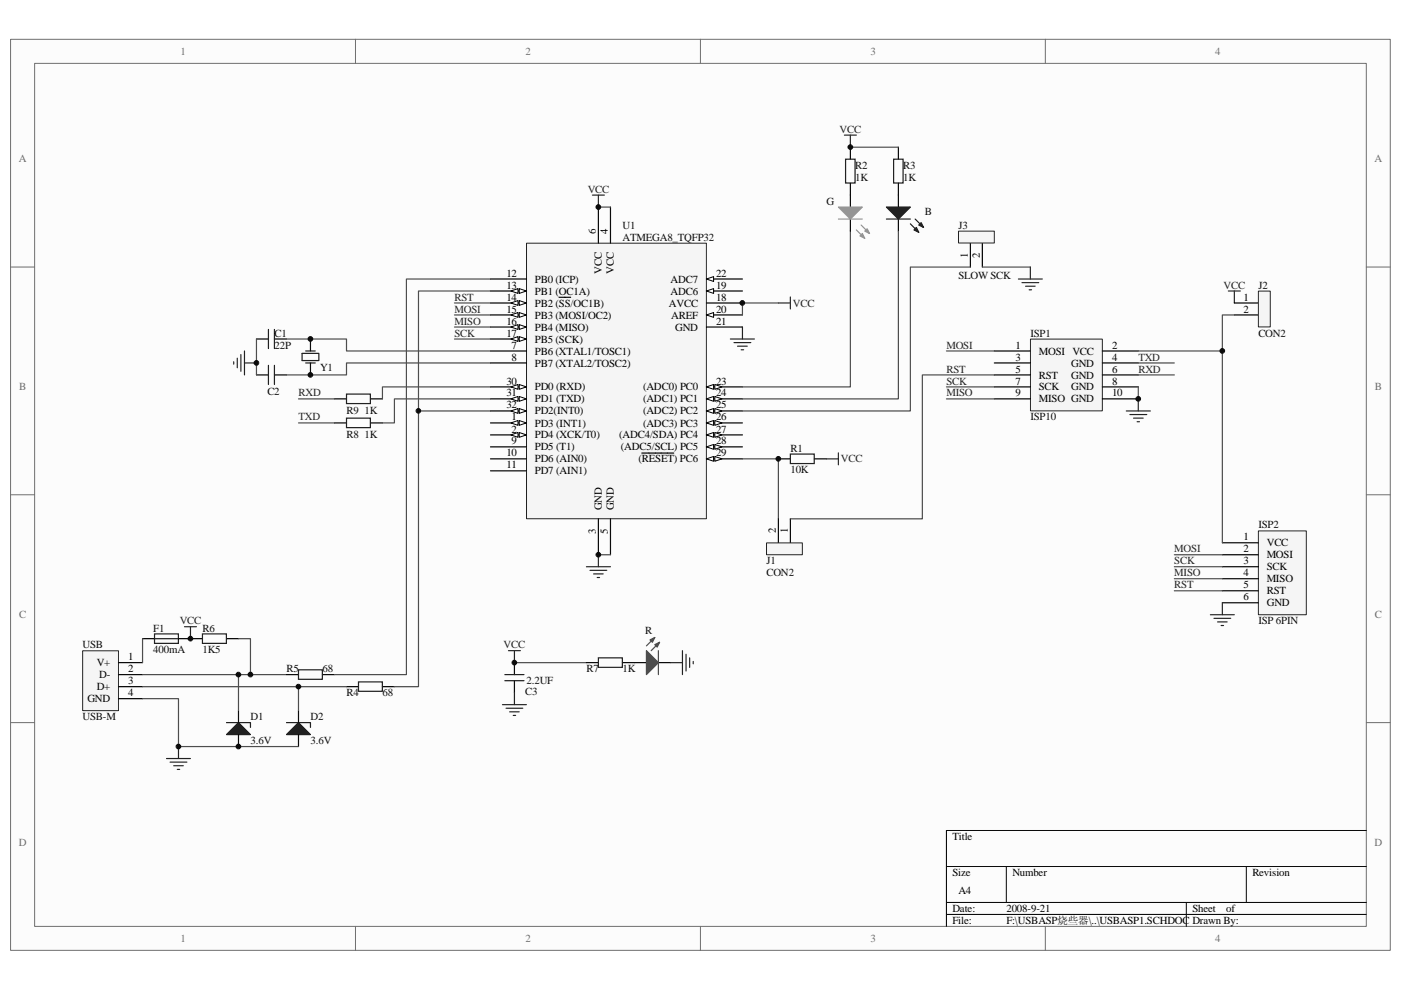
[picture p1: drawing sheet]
<svg xmlns="http://www.w3.org/2000/svg" width="297mm" height="210mm" viewBox="0 0 297 210" stroke-linecap="round" stroke-linejoin="round" font-family="sans-serif">
<path d="M2.3 8.4h292.5v193.2h-292.5z" fill="#fcfcfc"/>
<path d="M2.2 8.3h292.6v193.3h-292.6z" fill="none" stroke="#6e6e6e" stroke-width=".21"/>
<path d="M7.4 13.5h282.3v183h-282.3z" fill="#fcfcfc"/>
<g fill="none" stroke="#6e6e6e" stroke-width=".21">
<path d="M7.3 13.4h282.4v183.1h-282.4zM75.4 8.3v5.1M148.5 8.3v5.1M221.6 8.3v5.1M2.2 56.6h5.1M289.7 56.6h5.1M2.2 104.9h5.1M289.7 104.9h5.1M2.2 153.3h5.1M289.7 153.3h5.1M75.4 196.5v5.1M148.5 196.5v5.1"/>
<path d="M221.6 196.5v5.1"/>
</g>
<path d="M289.7 176.1h-89v20.4M200.7 183.8h89M200.7 191.4h89M200.7 194h89M213.4 183.8v7.6M251.5 191.4v5.1M264.2 183.8v7.6" fill="none" stroke="#000" stroke-width=".21"/>
<path d="M111.7 51.6h38.1v58.4h-38.1z" fill="#f5f5f5"/>
<path d="M111.6 51.6h38.2v58.4h-38.2z" fill="none" stroke="#262626" stroke-width=".21"/>
<path d="M149.8 97.3h7.6" fill="none" stroke="#000" stroke-width=".25"/>
<g fill="#fcfcfc" stroke="#000" stroke-width=".21">
<path d="M149.8 97.3l1.5-.5v1z"/>
<path d="M151.6 96.8l1.5 .5-1.5 .5z"/>
</g>
<path d="M104 82.1h7.6M136.1 96.1h6.8" fill="none" stroke="#000" stroke-width=".25"/>
<g fill="#fcfcfc" stroke="#000" stroke-width=".21">
<path d="M110.1 81.6l1.5 .5-1.5 .5z"/>
<path d="M108.3 82.1l1.5-.5v1z"/>
</g>
<path d="M104 84.6h7.6" fill="none" stroke="#000" stroke-width=".25"/>
<g fill="#fcfcfc" stroke="#000" stroke-width=".21">
<path d="M110.1 84.1l1.5 .5-1.5 .5z"/>
<path d="M108.3 84.6l1.5-.5v1z"/>
</g>
<path d="M104 87.2h7.6" fill="none" stroke="#000" stroke-width=".25"/>
<g fill="#fcfcfc" stroke="#000" stroke-width=".21">
<path d="M110.1 86.7l1.5 .5-1.5 .5z"/>
<path d="M108.3 87.2l1.5-.5v1z"/>
</g>
<path d="M104 89.7h7.6" fill="none" stroke="#000" stroke-width=".25"/>
<g fill="#fcfcfc" stroke="#000" stroke-width=".21">
<path d="M110.1 89.2l1.5 .5-1.5 .5z"/>
<path d="M108.3 89.7l1.5-.5v1z"/>
</g>
<path d="M104 92.2h7.6" fill="none" stroke="#000" stroke-width=".25"/>
<g fill="#fcfcfc" stroke="#000" stroke-width=".21">
<path d="M110.1 91.7l1.5 .5-1.5 .6z"/>
<path d="M108.3 92.2l1.5-.5v1.1z"/>
</g>
<path d="M104 59.2h7.6M126.9 43.9v7.7M104 74.4h7.6M104 77h7.6M104 61.7h7.6M104 94.8h7.6M104 97.3h7.6M104 99.9h7.6M126.9 110v7.7" fill="none" stroke="#000" stroke-width=".25"/>
<g fill="#fcfcfc" stroke="#000" stroke-width=".21">
<path d="M110.1 61.2l1.5 .5-1.5 .5z"/>
<path d="M108.3 61.7l1.5-.5v1z"/>
</g>
<path d="M104 64.3h7.6" fill="none" stroke="#000" stroke-width=".25"/>
<g fill="#fcfcfc" stroke="#000" stroke-width=".21">
<path d="M110.1 63.8l1.5 .5-1.5 .5z"/>
<path d="M108.3 64.3l1.5-.5v1z"/>
</g>
<path d="M104 66.8h7.6M118.5 63.1h2.5" fill="none" stroke="#000" stroke-width=".25"/>
<g fill="#fcfcfc" stroke="#000" stroke-width=".21">
<path d="M110.1 66.3l1.5 .5-1.5 .5z"/>
<path d="M108.3 66.8l1.5-.5v1z"/>
</g>
<path d="M104 69.4h7.6" fill="none" stroke="#000" stroke-width=".25"/>
<g fill="#fcfcfc" stroke="#000" stroke-width=".21">
<path d="M110.1 68.9l1.5 .5-1.5 .5z"/>
<path d="M108.3 69.4l1.5-.5v1z"/>
</g>
<path d="M104 71.9h7.6" fill="none" stroke="#000" stroke-width=".25"/>
<g fill="#fcfcfc" stroke="#000" stroke-width=".21">
<path d="M110.1 71.4l1.5 .5-1.5 .5z"/>
<path d="M108.3 71.9l1.5-.5v1z"/>
</g>
<path d="M149.8 64.3h7.6M149.8 66.8h7.6" fill="none" stroke="#000" stroke-width=".25"/>
<path d="M149.8 66.8l1.5-.5v1z" fill="#fcfcfc" stroke="#000" stroke-width=".21"/>
<path d="M149.8 69.4h7.6M149.8 82.1h7.6" fill="none" stroke="#000" stroke-width=".25"/>
<g fill="#fcfcfc" stroke="#000" stroke-width=".21">
<path d="M149.8 82.1l1.5-.5v1z"/>
<path d="M151.6 81.6l1.5 .5-1.5 .5z"/>
</g>
<path d="M149.8 84.6h7.6" fill="none" stroke="#000" stroke-width=".25"/>
<g fill="#fcfcfc" stroke="#000" stroke-width=".21">
<path d="M149.8 84.6l1.5-.5v1z"/>
<path d="M151.6 84.1l1.5 .5-1.5 .5z"/>
</g>
<path d="M149.8 87.2h7.6" fill="none" stroke="#000" stroke-width=".25"/>
<g fill="#fcfcfc" stroke="#000" stroke-width=".21">
<path d="M149.8 87.2l1.5-.5v1z"/>
<path d="M151.6 86.7l1.5 .5-1.5 .5z"/>
</g>
<path d="M149.8 89.7h7.6" fill="none" stroke="#000" stroke-width=".25"/>
<g fill="#fcfcfc" stroke="#000" stroke-width=".21">
<path d="M149.8 89.7l1.5-.5v1z"/>
<path d="M151.6 89.2l1.5 .5-1.5 .5z"/>
</g>
<path d="M149.8 92.2h7.6" fill="none" stroke="#000" stroke-width=".25"/>
<g fill="#fcfcfc" stroke="#000" stroke-width=".21">
<path d="M149.8 92.2l1.5-.5v1.1z"/>
<path d="M151.6 91.7l1.5 .5-1.5 .6z"/>
</g>
<path d="M149.8 94.8h7.6" fill="none" stroke="#000" stroke-width=".25"/>
<g fill="#fcfcfc" stroke="#000" stroke-width=".21">
<path d="M149.8 94.8l1.5-.5v1z"/>
<path d="M151.6 94.3l1.5 .5-1.5 .5z"/>
</g>
<path d="M149.8 61.7h7.6" fill="none" stroke="#000" stroke-width=".25"/>
<path d="M149.8 61.7l1.5-.5v1z" fill="#fcfcfc" stroke="#000" stroke-width=".21"/>
<path d="M149.8 59.2h7.6" fill="none" stroke="#000" stroke-width=".25"/>
<path d="M149.8 59.2l1.5-.5v1z" fill="#fcfcfc" stroke="#000" stroke-width=".21"/>
<path d="M129.4 43.9v7.7M165 97.3h2.6M172.7 97.3h2.5M129.4 110v7.7M165 110v5.1M167.6 110v5.1" fill="none" stroke="#000" stroke-width=".25"/>
<g fill="none" stroke="#262626" stroke-width=".25">
<path d="M125.6 41.4h2.5M126.9 41.4v2.5M154.9 71.9h5.1M155.6 72.7h3.6M156.4 73.4h2M157.1 74.2h.6M157.4 69.4v2.5M165 64.3h2.6M167.6 63v2.5M175.2 97.3h2.6M177.8 96.1v2.5M126.9 117.7v2.5"/>
<path d="M124.3 120.2h5.1M125.1 121h3.5M125.9 121.7h2M126.6 122.5h.5"/>
</g>
<path d="M126.9 43.9h2.5M165 64.3h-7.6v2.5M157.4 97.3h7.6v12.7M126.9 117.7h2.5" fill="none" stroke="#4c4c4c" stroke-width=".25"/>
<path d="M167.6 96.3h5v2h-5z" fill="none" stroke="#1c1c1c" stroke-width=".25"/>
<path d="M162.5 115.2h7.6v2.5h-7.6z" fill="#f5f5f5"/>
<path d="M162.5 115.1h7.6v2.6h-7.6z" fill="none" stroke="#262626" stroke-width=".21"/>
<path d="M17.5 138h7.6v12.7h-7.6z" fill="#f5f5f5"/>
<path d="M17.5 138h7.6v12.7h-7.6z" fill="none" stroke="#262626" stroke-width=".21"/>
<g fill="none" stroke="#000" stroke-width=".25">
<path d="M54.4 71.9h2.5M54.4 79.5h2.5M58.2 71.9h2.5M58.2 79.5h2.5M65.8 71.9v2.5M65.8 77v2.5M25.1 140.5h5.1M25.1 143.1h5.1M25.1 145.6h5.1M25.1 148.2h5.1M50.6 150.7v2.6M50.6 155.8v2.5"/>
<path d="M60.7 143.1h2.6M63.3 150.7v2.6M63.3 155.8v2.5M68.4 143.1h2.5M73.5 145.6h2.5M81.1 145.6h2.5"/>
</g>
<path d="M49.5 76.7v.5M50.3 76v2M51.1 75.2v3.6M51.8 77h2.6M51.8 74.4v5.1M39.1 132.9h2.6M40.4 132.9v2.6M37.8 158.3v2.6M35.3 160.9h5.1M36.1 161.6h3.5M36.8 162.4h2.1M37.6 163.2h.5" fill="none" stroke="#262626" stroke-width=".25"/>
<path d="M104 59.2h-17.8v83.9h-15.3M54.4 71.9v7.6M60.7 71.9h12.8v2.5h30.5M104 77h-30.5v2.5h-12.8M104 61.7h-15.3v83.9h-5.1M88.7 87.2h15.3M30.2 143.1h30.5M30.2 145.6h43.3M30.2 148.2h7.6v10.1h25.5M63.3 145.6v5.1" fill="none" stroke="#4c4c4c" stroke-width=".25"/>
<path d="M56.9 69.9v4M56.9 77.5v4.1M58.2 69.9v4M58.2 77.5v4.1M64 75h3.6v1.5h-3.6zM64.8 74.4h2M64.8 77h2M48 153.3h5.1v1M60.7 153.3h5.1v1M63.3 142.1h5v2h-5zM76 144.6h5.1v2h-5.1z" fill="none" stroke="#1c1c1c" stroke-width=".25"/>
<g fill="#1c1c1c" stroke="#1c1c1c" stroke-width=".25">
<path d="M48 155.8l2.6-2.5 2.5 2.5z"/>
<path d="M60.7 155.8l2.6-2.5 2.5 2.5z"/>
</g>
<path d="M218.5 71.9h15.2v15.2h-15.2z" fill="#f5f5f5"/>
<path d="M218.5 71.9h15.2v15.2h-15.2z" fill="none" stroke="#262626" stroke-width=".21"/>
<g fill="none" stroke="#000" stroke-width=".25">
<path d="M180.3 31.2v2.6M180.3 38.8v5.1M190.5 31.2v2.6M190.5 38.8v5.1M180.3 46.5v2.5M190.5 46.5v2.5M210.8 74.4h7.7M210.8 77h7.7M210.8 79.5h7.7M233.7 74.4h7.6M233.7 77h7.6M233.7 79.5h7.6"/>
<path d="M261.7 64.3h5.1M261.7 66.8h5.1M210.8 82.1h7.7M210.8 84.6h7.7M233.7 82.1h7.6M233.7 84.6h7.6"/>
</g>
<path d="M180.3 31.2h10.2M180.3 49v33.1h-22.9M190.5 49v35.6h-33.1M96.3 66.8h7.7M96.3 69.4h7.7M96.3 71.9h7.7M96.3 64.3h7.7M200.7 74.4h10.1M210.8 79.5h-15.2v30.5h-28M200.7 82.1h10.1M200.7 84.6h10.1M241.3 82.1v2.5" fill="none" stroke="#4c4c4c" stroke-width=".25"/>
<path d="M179 28.7h2.6M180.3 28.7v2.5M260.4 61.7h2.6M261.7 61.7v2.6M238.8 87.2h5.1M239.6 87.9h3.5M240.3 88.7h2.1M241.1 89.5h.5M241.3 84.6v2.6" fill="none" stroke="#262626" stroke-width=".25"/>
<g fill="#969696" stroke="#969696" stroke-width=".25">
<path d="M177.8 43.9h5l-2.5 2.6z"/>
<path d="M182.3 50l.5-.5 .5 1z"/>
<path d="M183.3 49l.6-.5 .5 1z"/>
</g>
<path d="M177.8 46.5h5M181.6 48.8l1.7 1.7M182.6 47.7l1.8 1.8" fill="none" stroke="#969696" stroke-width=".25"/>
<path d="M179.3 33.8h2v5h-2zM189.5 33.8h2v5h-2zM187.9 46.5h5.1M193 47.5l1.8 1.8M194 46.5l1.8 1.7" fill="none" stroke="#1c1c1c" stroke-width=".25"/>
<g fill="#1c1c1c" stroke="#1c1c1c" stroke-width=".25">
<path d="M187.9 43.9h5.1l-2.5 2.6z"/>
<path d="M194.3 48.2l.5 1.1-1-.5z"/>
<path d="M194.8 47.7l.5-.5 .5 1z"/>
</g>
<path d="M266.8 61.8h2.5v7.5h-2.5z" fill="#f5f5f5"/>
<path d="M266.8 61.7h2.5v7.6h-2.5z" fill="none" stroke="#262626" stroke-width=".21"/>
<path d="M30.2 135.5h2.6M37.8 135.5h5.1M48 135.5h2.6M109.1 140.5v2.6M109.1 144.4v2.5M124.3 140.5h2.6M132 140.5h5.1M139.6 140.5h2.5" fill="none" stroke="#000" stroke-width=".25"/>
<path d="M32.8 134.5h5v2h-5zM32.8 135.5h5M42.9 134.5h5.1v2h-5.1zM126.9 139.5h5v2h-5zM107 144.4h4.1M107 143.1h4.1" fill="none" stroke="#1c1c1c" stroke-width=".25"/>
<path d="M107.8 138h2.5M109.1 138v2.5M144.7 138v5.1M145.5 138.8v3.5M146.2 139.5v2.1M106.5 149.5h5.1M107.3 150.2h3.5M108.1 151h2M108.8 151.7h.5M109.1 146.9v2.6M142.1 140.5h2.6M147 140.3v.5" fill="none" stroke="#262626" stroke-width=".25"/>
<path d="M30.2 135.5v5M138.8 135.2l-1.7 1.8M139.6 138v5.1M139.8 136.2l-1.7 1.8M109.1 140.5h15.2" fill="none" stroke="#4c4c4c" stroke-width=".25"/>
<g fill="#4c4c4c" stroke="#4c4c4c" stroke-width=".25">
<path d="M137.1 138l2.5 2.5-2.5 2.6z"/>
<path d="M138.8 136.7l1-.5-.5 1z"/>
<path d="M137.8 135.7l1-.5-.5 1z"/>
</g>
<path d="M266.8 112.6h10.2v17.8h-10.2z" fill="#f5f5f5"/>
<path d="M266.8 112.6h10.2v17.8h-10.2z" fill="none" stroke="#262626" stroke-width=".21"/>
<path d="M205.7 51.6v5M208.3 51.6v5M70.9 89.7h2.6M78.5 89.7h2.6M259.2 115.1h7.6M259.2 117.7h7.6M259.2 122.7h7.6M259.2 120.2h7.6M259.2 125.3h7.6M259.2 127.8h7.6" fill="none" stroke="#000" stroke-width=".25"/>
<path d="M241.3 77h7.7M241.3 79.5h7.7M241.3 74.4h17.9M261.7 66.8h-2.5v48.3M63.3 89.7h7.6M249 117.7h10.2M50.6 135.5h2.5v7.6M249 120.2h10.2M249 122.7h10.2M249 125.3h10.2M50.6 143.1v7.6" fill="none" stroke="#4c4c4c" stroke-width=".25"/>
<path d="M256.6 130.4h5.1M257.4 131.1h3.5M258.1 131.9h2.1M258.9 132.7h.5M259.2 127.8v2.6" fill="none" stroke="#262626" stroke-width=".25"/>
<path d="M73.5 88.7h5v2h-5z" fill="none" stroke="#1c1c1c" stroke-width=".25"/>
<path d="M203.2 49h7.6v2.5h-7.6z" fill="#f5f5f5"/>
<path d="M203.2 49h7.6v2.5h-7.6z" fill="none" stroke="#262626" stroke-width=".21"/>
<path d="M205.7 56.6h-12.7v30.6h-35.6M208.3 56.6h10.2M63.3 84.6h7.6M104 84.6h-20.4v5.1h-2.5M104 82.1h-22.9v2.5" fill="none" stroke="#4c4c4c" stroke-width=".25"/>
<path d="M215.9 59.2h5.1M216.7 59.9h3.5M218.5 56.6v2.6M217.4 60.7h2.1M218.2 61.5h.5" fill="none" stroke="#262626" stroke-width=".25"/>
<path d="M70.9 84.6h2.6M78.5 84.6h2.6" fill="none" stroke="#000" stroke-width=".25"/>
<path d="M73.5 83.6h5v2h-5z" fill="none" stroke="#1c1c1c" stroke-width=".25"/>
<g fill="#0e0e0e" stroke="#0e0e0e" stroke-width=".21">
<circle cx="37.8" cy="158.3" r=".5"/>
<circle cx="40.4" cy="135.5" r=".49"/>
<circle cx="50.6" cy="158.3" r=".5"/>
<circle cx="50.6" cy="143.1" r=".5"/>
<circle cx="53.1" cy="143.1" r=".49"/>
<circle cx="54.4" cy="77" r=".49"/>
<circle cx="63.3" cy="145.6" r=".5"/>
<circle cx="65.8" cy="79.5" r=".5"/>
<circle cx="65.8" cy="71.9" r=".5"/>
<circle cx="88.7" cy="87.1" r=".49"/>
<circle cx="109.1" cy="140.5" r=".5"/>
<circle cx="126.9" cy="117.7" r=".49"/>
<circle cx="126.9" cy="43.9" r=".49"/>
<circle cx="157.4" cy="64.3" r=".49"/>
<circle cx="165" cy="97.3" r=".5"/>
<circle cx="180.3" cy="31.2" r=".49"/>
<circle cx="241.3" cy="84.6" r=".49"/>
<circle cx="259.1" cy="74.4" r=".5"/>
</g>
<g font-size="2.3" fill="#706f64">
<text x="38.3" y="11.6">1</text>
<text x="111.4" y="11.6">2</text>
<text x="184.5" y="11.6">3</text>
<text x="257.7" y="11.6">4</text>
<text x="4" y="34.5">A</text>
<text x="291.4" y="34.5">A</text>
<text x="4" y="82.8">B</text>
<text x="291.5" y="82.8">B</text>
<text x="4" y="131.1">C</text>
<text x="291.5" y="131.1">C</text>
<text x="4" y="179.4">D</text>
<text x="291.4" y="179.4">D</text>
<text x="38.3" y="199.8">1</text>
<text x="111.4" y="199.8">2</text>
<text x="184.5" y="199.8">3</text>
<text x="257.7" y="199.8">4</text>
</g>
<g font-size="2.3" fill="#262626">
<text x="178" y="28.2">VCC</text>
<text x="124.6" y="40.9">VCC</text>
<text x="96.4" y="63.8">RST</text>
<text x="168.1" y="65">VCC</text>
<text x="259.4" y="61.2">VCC</text>
<text x="96.4" y="66.3">MOSI</text>
<text x="96.4" y="68.8">MISO</text>
<text x="96.4" y="71.4">SCK</text>
<text x="200.7" y="73.9">MOSI</text>
<text x="241.4" y="76.5">TXD</text>
<text x="200.7" y="79">RST</text>
<text x="200.7" y="81.6">SCK</text>
<text x="241.4" y="79">RXD</text>
<text x="63.3" y="84.1">RXD</text>
<text x="63.3" y="89.2">TXD</text>
<text x="200.7" y="84.1">MISO</text>
<text x="178.3" y="98.1">VCC</text>
<text x="249" y="119.7">SCK</text>
<text x="249" y="117.2">MOSI</text>
<text x="249" y="124.8">RST</text>
<text x="249" y="122.2">MISO</text>
<text x="38.1" y="132.4">VCC</text>
<text x="106.8" y="137.5">VCC</text>
</g>
<g font-size="2.3" fill="#0e0e0e">
<text x="181.3" y="35.8">R2</text>
<text x="191.5" y="35.8">R3</text>
<text x="181.3" y="38.3">1K</text>
<text x="191.5" y="38.3">1K</text>
<text x="175.2" y="43.4">G</text>
<text x="196.1" y="45.7">B</text>
<text x="132" y="48.5">U1</text>
<text x="132" y="51">ATMEGA8_TQFP32</text>
<text x="203.2" y="48.5">J3</text>
<text x="203.2" y="59.2">SLOW SCK</text>
<text x="266.8" y="61.2">J2</text>
<text x="58.2" y="71.4">C1</text>
<text x="218.5" y="71.4">ISP1</text>
<text x="266.8" y="71.4">CON2</text>
<text x="58.2" y="73.9">22P</text>
<text x="56.7" y="83.8">C2</text>
<text x="67.9" y="78.8">Y1</text>
<text x="73.5" y="87.9">R9 1K</text>
<text x="218.5" y="89.2">ISP10</text>
<text x="73.5" y="93">R8 1K</text>
<text x="167.6" y="95.8">R1</text>
<text x="167.6" y="100.4">10K</text>
<text x="266.8" y="112.1">ISP2</text>
<text x="162.5" y="119.7">J1</text>
<text x="162.5" y="122.2">CON2</text>
<text x="17.5" y="137.5">USB</text>
<text x="32.5" y="133.9">F1</text>
<text x="42.9" y="133.9">R6</text>
<text x="136.8" y="134.5">R</text>
<text x="266.8" y="132.4">ISP 6PIN</text>
<text x="32.5" y="138.5">400mA</text>
<text x="42.9" y="138.5">1K5</text>
<text x="60.7" y="142.6">R5</text>
<text x="68.4" y="142.6">68</text>
<text x="124.4" y="142.6">R7</text>
<text x="132" y="142.6">1K</text>
<text x="73.5" y="147.7">R4</text>
<text x="81.1" y="147.7">68</text>
<text x="111.4" y="147.4">C3</text>
<text x="111.6" y="145.1">2.2UF</text>
<text x="17.5" y="152.8">USB-M</text>
<text x="53.1" y="152.8">D1</text>
<text x="65.8" y="152.8">D2</text>
<text x="53.1" y="157.8">3.6V</text>
<text x="65.8" y="157.8">3.6V</text>
</g>
<g font-size="2.3">
<text x="126.3" y="49.5" transform="rotate(-90 126.3 49.5)">6</text>
<text x="128.9" y="49.5" transform="rotate(-90 128.9 49.5)">4</text>
<text x="107.4" y="58.7">12</text>
<text x="113.4" y="59.9">PB0 (ICP)</text>
<text x="127.6" y="58.1" transform="rotate(-90 127.6 58.1)">VCC</text>
<text x="130.2" y="58.1" transform="rotate(-90 130.2 58.1)">VCC</text>
<text x="142.2" y="59.9">ADC7</text>
<text x="151.8" y="58.7">22</text>
<text x="205.2" y="54.7" transform="rotate(-90 205.2 54.7)">1</text>
<text x="207.7" y="54.7" transform="rotate(-90 207.7 54.7)">2</text>
<text x="107.4" y="61.2">13</text>
<text x="107.4" y="63.8">14</text>
<text x="113.4" y="62.5">PB1 (OC1A)</text>
<text x="113.4" y="65">PB2 (SS/OC1B)</text>
<text x="141.8" y="65">AVCC</text>
<text x="142.2" y="62.5">ADC6</text>
<text x="151.8" y="63.8">18</text>
<text x="151.8" y="61.2">19</text>
<text x="263.6" y="63.8">1</text>
<text x="107.4" y="66.3">15</text>
<text x="107.4" y="68.8">16</text>
<text x="107.4" y="71.4">17</text>
<text x="113.4" y="67.6">PB3 (MOSI/OC2)</text>
<text x="113.4" y="70.1">PB4 (MISO)</text>
<text x="142.3" y="67.6">AREF</text>
<text x="143.2" y="70.1">GND</text>
<text x="151.8" y="68.8">21</text>
<text x="151.8" y="66.3">20</text>
<text x="263.6" y="66.3">2</text>
<text x="108.5" y="73.9">7</text>
<text x="108.5" y="76.5">8</text>
<text x="113.4" y="75.2">PB6 (XTAL1/TOSC1)</text>
<text x="113.4" y="77.7">PB7 (XTAL2/TOSC2)</text>
<text x="113.4" y="72.7">PB5 (SCK)</text>
<text x="215.3" y="73.9">1</text>
<text x="215.3" y="76.5">3</text>
<text x="220.2" y="75.2">MOSI VCC</text>
<text x="227.1" y="77.7">GND</text>
<text x="235.8" y="73.9">2</text>
<text x="235.8" y="76.5">4</text>
<text x="107.4" y="81.6">30</text>
<text x="113.4" y="82.8">PD0 (RXD)</text>
<text x="136.3" y="82.8">(ADC0) PC0</text>
<text x="151.8" y="81.6">23</text>
<text x="215.3" y="79">5</text>
<text x="215.3" y="81.6">7</text>
<text x="220.2" y="80.3">RST</text>
<text x="220.2" y="82.8">SCK</text>
<text x="227.1" y="80.3">GND</text>
<text x="227.1" y="82.8">GND</text>
<text x="235.8" y="79">6</text>
<text x="235.8" y="81.6">8</text>
<text x="107.4" y="84.1">31</text>
<text x="107.4" y="86.6">32</text>
<text x="108.5" y="89.2">1</text>
<text x="113.4" y="85.4">PD1 (TXD)</text>
<text x="113.4" y="87.9">PD2(INT0)</text>
<text x="136.3" y="85.4">(ADC1) PC1</text>
<text x="136.3" y="87.9">(ADC2) PC2</text>
<text x="151.8" y="84.1">24</text>
<text x="151.8" y="86.6">25</text>
<text x="151.8" y="89.2">26</text>
<text x="215.3" y="84.1">9</text>
<text x="220.2" y="85.4">MISO GND</text>
<text x="235.8" y="84.1">10</text>
<text x="108.5" y="91.7">2</text>
<text x="108.5" y="94.3">9</text>
<text x="113.4" y="90.5">PD3 (INT1)</text>
<text x="113.4" y="93">PD4 (XCK/T0)</text>
<text x="113.4" y="95.5">PD5 (T1)</text>
<text x="131.3" y="93">(ADC4/SDA) PC4</text>
<text x="131.7" y="95.5">(ADC5/SCL) PC5</text>
<text x="136.3" y="90.5">(ADC3) PC3</text>
<text x="151.8" y="94.3">28</text>
<text x="151.8" y="91.7">27</text>
<text x="107.4" y="96.8">10</text>
<text x="107.4" y="99.4">11</text>
<text x="113.4" y="98.1">PD6 (AIN0)</text>
<text x="113.4" y="100.6">PD7 (AIN1)</text>
<text x="135.4" y="98.1">(RESET) PC6</text>
<text x="151.8" y="96.8">29</text>
<text x="126.3" y="113.2" transform="rotate(-90 126.3 113.2)">3</text>
<text x="127.6" y="108.3" transform="rotate(-90 127.6 108.3)">GND</text>
<text x="128.9" y="113.2" transform="rotate(-90 128.9 113.2)">5</text>
<text x="130.2" y="108.3" transform="rotate(-90 130.2 108.3)">GND</text>
<text x="164.5" y="113.1" transform="rotate(-90 164.5 113.1)">2</text>
<text x="167" y="113.1" transform="rotate(-90 167 113.1)">1</text>
<text x="263.6" y="114.6">1</text>
<text x="263.6" y="119.7">3</text>
<text x="263.6" y="117.2">2</text>
<text x="268.6" y="115.9">VCC</text>
<text x="268.6" y="118.4">MOSI</text>
<text x="263.6" y="122.2">4</text>
<text x="263.6" y="124.8">5</text>
<text x="268.6" y="123.5">MISO</text>
<text x="268.6" y="121">SCK</text>
<text x="263.6" y="127.3">6</text>
<text x="268.6" y="126">RST</text>
<text x="268.6" y="128.6">GND</text>
<text x="20.5" y="141.3">V+</text>
<text x="21" y="143.8">D-</text>
<text x="27.2" y="142.6">2</text>
<text x="27.2" y="140">1</text>
<text x="18.5" y="148.9">GND</text>
<text x="20.5" y="146.4">D+</text>
<text x="27.2" y="147.7">4</text>
<text x="27.2" y="145.1">3</text>
<text x="201.9" y="178.1">Title</text>
<text x="201.9" y="185.8">Size</text>
<text x="214.6" y="185.8">Number</text>
<text x="265.5" y="185.8">Revision</text>
<text x="203.2" y="189.6">A4</text>
<text x="201.9" y="193.4">Date:</text>
<text x="201.9" y="195.9">File:</text>
<text x="213.4" y="193.4">2008-9-21</text>
<text x="213.4" y="195.9">F:\USBASP烧些器\..\USBASP1.SCHDOC Drawn By:</text>
<text x="252.8" y="193.4">Sheet</text>
<text x="259.9" y="193.4">of</text>
</g>
</svg>
